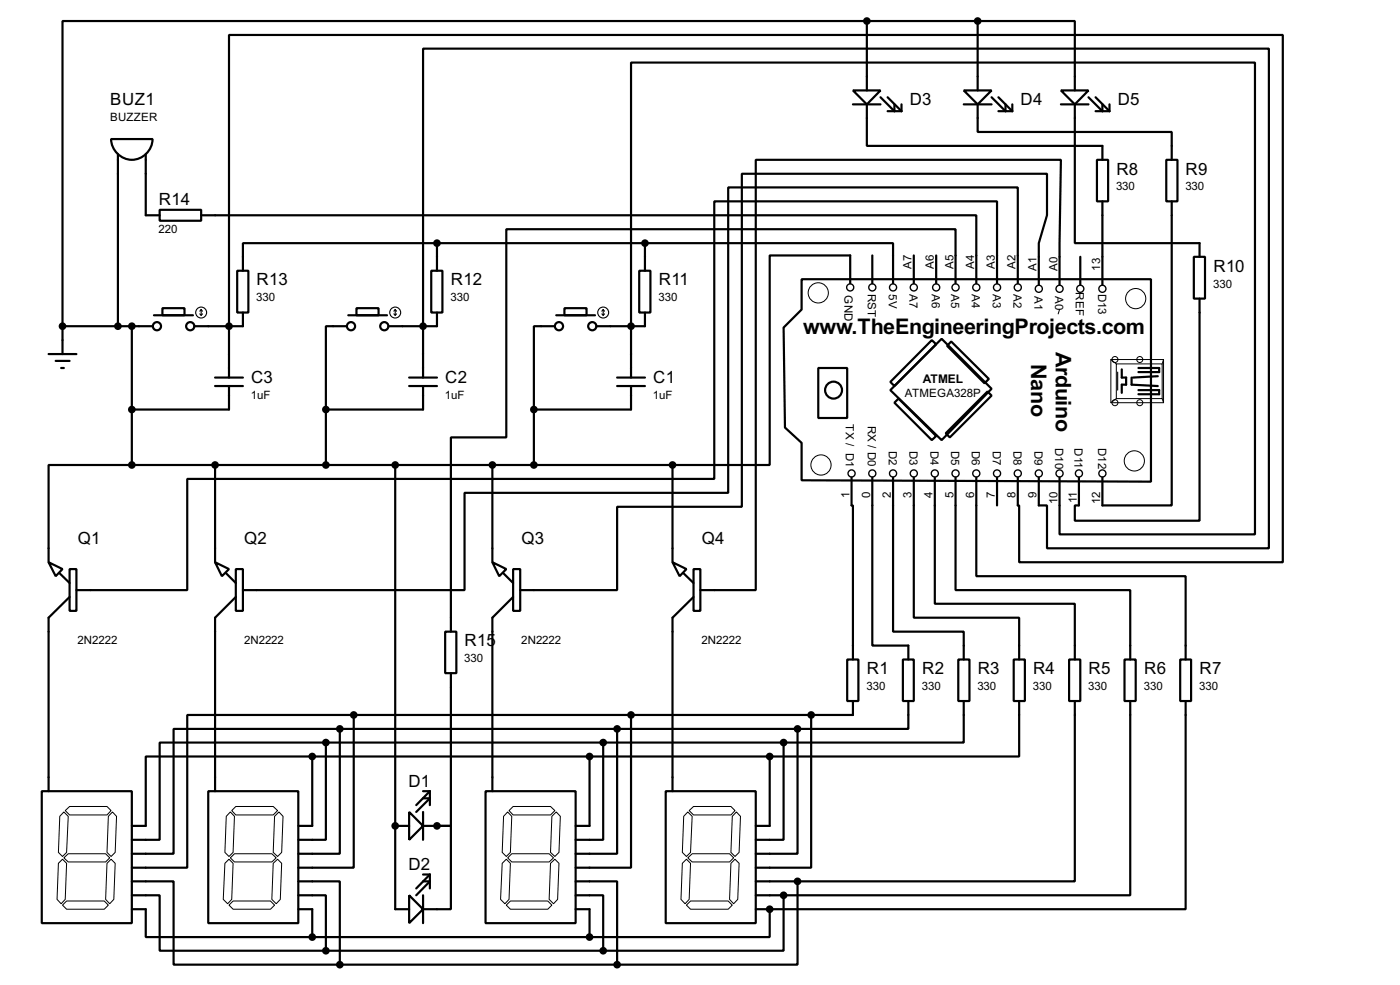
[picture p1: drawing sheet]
<svg xmlns="http://www.w3.org/2000/svg" width="256mm" height="180mm" viewBox="0 0 256 180" stroke-linecap="round" stroke-linejoin="round" font-family="sans-serif">
<g fill="none" stroke="#000" stroke-width=".4">
<path d="M156.3 16.6h5l-2.5 2.5zM156.3 19.1h5M158.8 19.1v7.6h43.2v2.6M158.8 3.9h-147.3v55.8M158.8 3.9v12.7M158.8 3.9h20.3M161.3 17.8l2.6 2.6v-1.3M162.6 17.8l2.6 2.6M165.2 19.1v1.3M176.6 16.6h5.1l-2.6 2.5zM176.6 19.1h5.1M179.1 19.1v5.1h35.6v5.1"/>
<path d="M179.1 3.9h17.8v12.7M179.1 3.9v12.7M181.7 17.8l2.5 2.6v-1.3M182.9 17.8l2.6 2.6M185.5 19.1v1.3M194.4 16.6h5l-2.5 2.5zM194.4 19.1h5M196.9 19.1v25.4h22.9v2.5M199.4 17.8l2.6 2.6v-1.3M200.7 17.8l2.6 2.6M203.3 19.1v1.3M20.4 25.5h7.6a3.8 3.8 0 0 1-3.8 3.8 3.8 3.8 0 0 1-3.8-3.8z"/>
<path d="M21.6 28.2v31.5M26.7 28.2v11.2h2.6M29.3 38.4h7.6v2h-7.6zM36.9 39.4h142v12.5M162.6 20.4h2.6M182.9 20.4h2.6M200.7 20.4h2.6M201 29.3h2v7.6h-2zM202 36.9v15.2M213.7 29.3h2v7.6h-2zM214.7 36.9v55.6h-12.7v-5.1M11.5 59.7h16.5"/>
<path d="M11.5 59.7v5.1M24.2 59.7v25.4M28.2 57.7h7.2M29.8 56.4h4v1.3h-4zM43.5 49.6h2v7.6h-2zM44.5 57.2v2.5h-8.9M63.6 59.7h-3.9v15.3M63.8 57.7h7.1M65.3 56.4h4.1v1.3h-4.1zM79 49.6h2.1v7.6h-2.1zM80.1 44.5h-35.6v5.1M80.1 57.2v2.5h-8.9"/>
<path d="M80.1 44.5v5.1M80.1 44.5h38.1M101.7 59.7h-3.9v15.3M101.9 57.7h7.1M103.4 56.4h4.1v1.3h-4.1zM117.1 49.6h2.1v7.6h-2.1zM118.2 44.5h45.4v7.4M118.2 57.2v2.5h-8.9M118.2 44.5v5.1M146.9 51.1h64v37.1l-64-.3v-6.8l-3.1-2.8-.2-18.3 3.3-3.3zM155.8 51.9v-5.1h-14.8v38.3h-17.8M159.8 46.8v5.1"/>
<path d="M167.4 46.8v5.1M171.5 46.8v5.1M175.1 51.9v-9.9h-82.3v38.1h-10.2v35.5M182.7 51.9v-15h-51.8v50.8h-96.6v20.3h-20.3M186.5 51.9v-17.6h-53.1v55.9h-48.3v17.8h-40.6M190.3 52.1v-7.6l1.5-5.1v-7.6h-55.9v61h-22.8v15.2h-17.8M194.1 52.1l.3-22.8h-55.9v78.7h-10.2M197.9 47v5.1M218.7 47h2.1v7.7h-2.1zM219.8 54.7v40.6h-22.9v-2.8h.8v-5.1M8.9 64.8h5.1M10.2 66.1h2.6"/>
<path d="M11.2 67.4h.5M39.4 69.1h5.1M39.4 70.7h5.1M42 69.1v-62.7h193v96.5h-48.3v-10.4h-.2v-5.1M42 70.7v4.3h-17.8M59.7 75v10.1M75 69.1h5.1M75 70.7h5.1M77.5 69.1v-60.2h155v91.5h-40.7v-7.9h-1.5v-5.1M77.5 70.7v4.3h-17.8M97.8 75v10.1M113.1 69.1h5.1"/>
<path d="M113.1 70.7h5.1M115.6 69.1v-57.6h114.3v86.3h-35.8v-10.4M115.6 70.7v4.3h-17.8M149.9 67.4h5.3v9.1h-5.3zM163.9 73.7l.7-.7 6.9 6.8-.8 .8zM170.7 62.3l.8 .7-7.6 7.7-.8-.8zM172.5 62l9.2 9.2-9.2 9.4-9.4-9.2zM174.3 62.5l6.9 6.9-.8 .8-6.9-6.9zM180.9 71.7l.8 .7-7.7 7.7-.7-.8zM205.5 67.6v1.5h.8v1.3h-.8v1.5M207.3 69.1v1.3l4.8 .3M208.6 71.4h3.8v.8h-3.8"/>
<path d="M208.6 67.4h3.8v.7h-3.8M212.1 68.9l-4.5 .2M24.2 85.1h-15.3v17.8M24.2 85.1h99M39.4 85.1v17.8M72.4 85.1v81.3h2.6M90.2 85.1v17.8M123.2 85.1v17.8M156 87.4v5.1h.3v28.2M159.8 87.4v30.8h6.6v2.5M163.6 87.4v28.2h13v5.1M167.4 87.4v25.7h19.3v7.6"/>
<path d="M171.3 87.4v23.1h25.6v10.2M175.1 87.4v20.6h32v12.7M178.9 87.4v18.1h38.3v15.2M182.7 87.4v5.1M8.9 102.9l2.6 1.3-1.3 1.3zM11 105l1.8 1.7M12.8 104.2h1.2v7.6h-1.2zM12.8 109.3l-3.9 3.8v31.7M39.4 102.9l2.6 1.3-1.3 1.3zM41.5 105l1.7 1.7M43.2 104.2h1.3v7.6h-1.3zM43.2 109.3l-3.8 3.8v31.7"/>
<path d="M81.6 115.6h2v7.6h-2zM90.2 102.9l2.6 1.3-1.3 1.3zM92.3 105l1.7 1.7M94 104.2h1.3v7.6h-1.3zM94 109.3l-3.8 3.8v31.7M123.2 102.9l2.6 1.3-1.3 1.3zM125.3 105l1.8 1.7M127.1 104.2h1.2v7.6h-1.2zM127.1 109.3l-3.9 3.8v31.7M57.2 138.5h-30.5v12.7h-2.5M57.2 138.5v12.7h-2.5M57.2 138.5h83.8"/>
<path d="M59.7 135.9h-30.4v17.8h-5.1M59.7 135.9v17.8h-5M59.7 135.9h83.9M62.3 133.4h-30.5v22.9h-7.6M62.3 133.4v22.9h-7.6M62.3 133.4h83.8M64.8 130.9h-30.5v27.9h-10.1M64.8 130.9v27.9h-10.1M82.6 123.2v28h-2.5M108 138.5v12.7h-2.5M110.5 135.9v17.8h-5M113.1 133.4v22.9h-7.6"/>
<path d="M115.6 130.9v27.9h-10.1M141 138.5v12.7h-2.5M143.6 135.9v17.8h-5.1M146.1 133.4v22.9h-7.6M148.6 130.9v27.9h-10.1M155.2 120.7h2.1v7.6h-2.1zM156.3 128.3v2.6h-91.5M165.4 120.7h2v7.6h-2zM166.4 128.3v5.1h-20.3M175.6 120.7h2v7.6h-2zM176.6 128.3v7.6h-33M185.7 120.7h2.1v7.6h-2.1z"/>
<path d="M186.7 128.3v10.2h-45.7M195.9 120.7h2v7.6h-2zM196.9 128.3v33h-50.8M206 120.7h2.1v7.6h-2.1zM207.1 128.3v35.6h-63.5M216.2 120.7h2v7.6h-2zM217.2 128.3v38.1h-76.2M7.7 144.8h16.5v24.2h-16.5zM38.2 144.8h16.5v24.2h-16.5zM72.4 151.2h2.6M75 148.6l2.5 2.6-2.5 2.5zM77.5 148.6v5.1"/>
<path d="M77.5 146.1h1.3l-2.5 2.5M77.5 144.8h1.3M77.5 151.2h2.6M78.8 144.8l-2.5 2.6M78.8 144.8v2.6M80.1 151.2h2.5v15.2h-5.1M89 144.8h16.5v24.2h-16.5zM122 144.8h16.5v24.2h-16.5zM24.2 161.3h7.6v15.3h30.5M24.2 166.4h2.5v5.1h30.5M24.2 163.9h5.1v10.1h30.4M54.7 161.3h7.6v15.3"/>
<path d="M54.7 163.9h5v10.1M54.7 166.4h2.5v5.1M57.2 171.5h50.8M59.7 174h50.8M62.3 176.6h50.8M75 163.9l2.5 2.5-2.5 2.6zM77.5 161.3h1.3l-2.5 2.6M77.5 163.9v5.1M77.5 160.1h1.3M78.8 160.1v2.5M78.8 160.1l-2.5 2.5M105.5 163.9h5v10.1"/>
<path d="M105.5 161.3h7.6v15.3M105.5 166.4h2.5v5.1M138.5 161.3h7.6M138.5 163.9h5.1M138.5 166.4h2.5M141 166.4v5.1h-33M143.6 163.9v10.1h-33.1M146.1 161.3v15.3h-33"/>
<circle cx="28.7" cy="59.7" r=".75"/>
<circle cx="34.8" cy="59.7" r=".75"/>
<circle cx="64.3" cy="59.7" r=".75"/>
<circle cx="70.4" cy="59.7" r=".75"/>
<circle cx="102.4" cy="59.7" r=".75"/>
<circle cx="108.5" cy="59.7" r=".75"/>
<circle cx="152.7" cy="71.4" r="1.55"/>
</g>
<g fill="#000">
<circle cx="72.4" cy="151.2" r=".2"/>
<circle cx="80.1" cy="151.2" r=".2"/>
<circle cx="141" cy="166.4" r=".2"/>
</g>
<g fill="none" stroke="#000" stroke-width=".18">
<path d="M194.1 56.7l-.2 .8M203.5 65.8h9.7v7.9h-9.7zM203.5 65.8l1 .8M204.5 66.6h8.4v6.4h-8.4zM204.5 73l-1 .7M212.9 73l.3 .7M213.2 65.8l-.3 .8M10.7 158l.8-.7 .7 .7-.2 6.6-.8 .8-.7-.8zM11.7 157l.8-.7h6.9l.7 .7-.7 .8h-6.9zM11.7 148.6l.8 .8-.3 6.6-.7 .8-.8-.8 .3-6.6zM12 148.4l.8-.8h6.8l.8 .8-.8 .8h-6.8zM19.6 158l.8-.7 .7 .7-.2 6.6-.8 .8-.7-.8z"/>
<path d="M20.6 148.6l.8 .8-.3 6.6-.7 .8-.8-.8 .3-6.6zM41.2 158l.8-.7 .7 .7-.2 6.6-.8 .8-.8-.8zM42.2 148.6l.8 .8-.3 6.6-.7 .8-.8-.8 .3-6.6zM42.5 148.4l.7-.8h6.9l.8 .8-.8 .8h-6.9zM43 156.3h6.8l.8 .7-.8 .8h-6.8l-.8-.8zM50.1 158l.8-.7 .7 .7-.2 6.6-.8 .8-.8-.8zM50.3 149.4l.8-.8 .8 .8-.3 6.6-.7 .8-.8-.8zM92 158l.8-.7 .7 .7-.2 6.6-.8 .8-.8-.8zM93 157l.8-.7h6.8l.8 .7-.8 .8h-6.8zM93 148.6l.8 .8-.3 6.6-.7 .8-.8-.8 .3-6.6zM94 147.6h6.9l.8 .8-.8 .8h-6.9l-.7-.8zM100.9 158l.8-.7 .7 .7-.2 6.6-.8 .8-.8-.8z"/>
<path d="M101.1 149.4l.8-.8 .8 .8-.3 6.6-.7 .8-.8-.8zM125 158l.8-.7 .7 .7-.2 6.6-.8 .8-.7-.8zM126 157l.8-.7h6.9l.7 .7-.7 .8h-6.9zM126 148.6l.8 .8-.3 6.6-.7 .8-.8-.8 .3-6.6zM126.3 148.4l.8-.8h6.8l.8 .8-.8 .8h-6.8zM133.9 158l.8-.7 .7 .7-.2 6.6-.8 .8-.7-.8zM134.9 148.6l.8 .8-.3 6.6-.7 .8-.8-.8 .3-6.6zM11.5 165.7l.7-.8h6.9l.8 .8-.8 .7h-6.9zM42.7 164.9h6.9l.7 .8-.7 .7h-6.9l-.7-.7zM93.5 164.9h6.9l.7 .8-.7 .7h-6.9l-.7-.7zM126.5 164.9h6.9l.8 .8-.8 .7h-6.9l-.7-.7z"/>
<circle cx="149.9" cy="53.6" r="1.85"/>
<circle cx="208" cy="54.7" r="1.85"/>
<circle cx="204.2" cy="73.7" r=".55"/>
<circle cx="204.2" cy="65.8" r=".55"/>
<circle cx="208.8" cy="73.7" r=".55"/>
<circle cx="208.8" cy="65.8" r=".55"/>
<circle cx="150.4" cy="85.1" r="1.85"/>
<circle cx="207.8" cy="84.4" r="1.85"/>
</g>
<g fill="none" stroke="#000" stroke-width=".25">
<circle cx="155.7" cy="52.6" r=".65"/>
<circle cx="159.8" cy="52.6" r=".65"/>
<circle cx="163.6" cy="52.6" r=".65"/>
<circle cx="167.4" cy="52.6" r=".65"/>
<circle cx="171.5" cy="52.6" r=".65"/>
<circle cx="175" cy="52.6" r=".65"/>
<circle cx="178.8" cy="52.6" r=".65"/>
<circle cx="182.6" cy="52.6" r=".65"/>
<circle cx="186.4" cy="52.6" r=".65"/>
<circle cx="190.3" cy="52.9" r=".65"/>
<circle cx="194.1" cy="52.9" r=".65"/>
<circle cx="197.9" cy="52.9" r=".65"/>
<circle cx="201.9" cy="52.9" r=".65"/>
<circle cx="156" cy="86.7" r=".65"/>
<circle cx="159.8" cy="86.7" r=".65"/>
<circle cx="163.6" cy="86.7" r=".65"/>
<circle cx="167.4" cy="86.7" r=".65"/>
<circle cx="171.2" cy="86.7" r=".65"/>
<circle cx="175" cy="86.7" r=".65"/>
<circle cx="178.8" cy="86.7" r=".65"/>
<circle cx="182.6" cy="86.7" r=".65"/>
<circle cx="186.4" cy="86.7" r=".65"/>
<circle cx="190.3" cy="86.7" r=".65"/>
<circle cx="194.1" cy="86.7" r=".65"/>
<circle cx="197.6" cy="86.7" r=".65"/>
<circle cx="201.9" cy="86.7" r=".65"/>
</g>
<g fill="none" stroke="#000" stroke-width=".2">
<path d="M36.6 57.5l.3 .2M36.9 56.7v1M36.9 56.7l-.3 .3M36.9 56.7l.2 .3M37.1 57.5l-.2 .2M72.2 57.5l.2 .2M72.4 56.7v1M72.4 56.7l-.2 .3M72.4 56.7l.3 .3M72.7 57.5l-.3 .2M110.3 57.5l.2 .2M110.5 56.7v1"/>
<path d="M110.5 56.7l-.2 .3M110.5 56.7l.3 .3M110.8 57.5l-.3 .2M204.8 68.1v3.3"/>
<circle cx="36.8" cy="57.2" r="1"/>
<circle cx="72.4" cy="57.2" r="1"/>
<circle cx="110.5" cy="57.2" r="1"/>
</g>
<g fill="#000" stroke="#000" stroke-width=".4">
<circle cx="158.8" cy="3.9" r=".5"/>
<circle cx="179.1" cy="3.9" r=".5"/>
<circle cx="11.4" cy="59.7" r=".5"/>
<circle cx="21.6" cy="59.7" r=".5"/>
<circle cx="24.1" cy="59.7" r=".5"/>
<circle cx="41.9" cy="59.7" r=".5"/>
<circle cx="77.5" cy="59.7" r=".5"/>
<circle cx="80" cy="44.5" r=".5"/>
<circle cx="115.6" cy="59.7" r=".5"/>
<circle cx="118.1" cy="44.5" r=".5"/>
<circle cx="24.1" cy="75" r=".5"/>
<circle cx="59.7" cy="75" r=".5"/>
<circle cx="97.8" cy="75" r=".5"/>
<circle cx="24.1" cy="85.1" r=".5"/>
<circle cx="39.4" cy="85.1" r=".5"/>
<circle cx="59.7" cy="85.1" r=".5"/>
<circle cx="72.4" cy="85.1" r=".5"/>
<circle cx="90.2" cy="85.1" r=".5"/>
<circle cx="97.8" cy="85.1" r=".5"/>
<circle cx="123.2" cy="85.1" r=".5"/>
<circle cx="57.2" cy="138.5" r=".5"/>
<circle cx="59.7" cy="135.9" r=".5"/>
<circle cx="62.2" cy="133.4" r=".5"/>
<circle cx="64.8" cy="130.9" r=".5"/>
<circle cx="108" cy="138.5" r=".5"/>
<circle cx="110.5" cy="135.9" r=".5"/>
<circle cx="113" cy="133.4" r=".5"/>
<circle cx="115.6" cy="130.9" r=".5"/>
<circle cx="141" cy="138.5" r=".5"/>
<circle cx="143.5" cy="135.9" r=".5"/>
<circle cx="146.1" cy="133.4" r=".5"/>
<circle cx="148.6" cy="130.9" r=".5"/>
<circle cx="72.4" cy="151.2" r=".5"/>
<circle cx="80" cy="151.2" r=".5"/>
<circle cx="57.2" cy="171.5" r=".5"/>
<circle cx="59.7" cy="174" r=".5"/>
<circle cx="62.2" cy="176.6" r=".5"/>
<circle cx="108" cy="171.5" r=".5"/>
<circle cx="110.5" cy="174" r=".5"/>
<circle cx="113" cy="176.6" r=".5"/>
<circle cx="141" cy="166.4" r=".5"/>
<circle cx="143.5" cy="163.9" r=".5"/>
<circle cx="146.1" cy="161.3" r=".5"/>
</g>
<g font-size="4.4">
<text x="147.2" y="61.1">www.TheEngineeringProjects.com</text>
<text x="193.4" y="64.5" transform="rotate(90 193.4 64.5)">Arduino</text>
<text x="188.9" y="66.7" transform="rotate(90 188.9 66.7)">Nano</text>
</g>
<g font-size="3.5">
<text x="20.2" y="19.2">BUZ1</text>
<text x="166.7" y="19.2">D3</text>
<text x="187" y="19.2">D4</text>
<text x="204.8" y="19.2">D5</text>
<text x="204.5" y="31.9">R8</text>
<text x="217.2" y="31.9">R9</text>
<text x="29.1" y="37.6">R14</text>
<text x="47" y="52.2">R13</text>
<text x="82.6" y="52.2">R12</text>
<text x="120.7" y="52.2">R11</text>
<text x="222.3" y="49.7">R10</text>
<text x="46" y="70.1">C3</text>
<text x="81.6" y="70.1">C2</text>
<text x="119.7" y="70.1">C1</text>
<text x="14.3" y="99.6">Q1</text>
<text x="44.8" y="99.6">Q2</text>
<text x="95.6" y="99.6">Q3</text>
<text x="128.6" y="99.6">Q4</text>
<text x="85.1" y="118.3">R15</text>
<text x="158.8" y="123.4">R1</text>
<text x="169" y="123.4">R2</text>
<text x="179.1" y="123.4">R3</text>
<text x="189.3" y="123.4">R4</text>
<text x="199.4" y="123.4">R5</text>
<text x="209.6" y="123.4">R6</text>
<text x="219.8" y="123.4">R7</text>
<text x="74.8" y="144">D1</text>
<text x="74.8" y="159.3">D2</text>
</g>
<text font-size="2.5" x="169.1" y="70.2">ATMEL</text>
<g font-size="2.4">
<text x="20.2" y="22.2">BUZZER</text>
<text x="204.5" y="34.9">330</text>
<text x="217.2" y="34.9">330</text>
<text x="29.1" y="42.6">220</text>
<text x="159" y="53.7" transform="rotate(90 159 53.7)">RST</text>
<text x="162.8" y="53.9" transform="rotate(90 162.8 53.9)">5V</text>
<text x="166.6" y="53.9" transform="rotate(90 166.6 53.9)">A7</text>
<text x="167" y="49.3" transform="rotate(-90 167 49.3)">A7</text>
<text x="170.7" y="53.9" transform="rotate(90 170.7 53.9)">A6</text>
<text x="171.1" y="49.3" transform="rotate(-90 171.1 49.3)">A6</text>
<text x="174.3" y="53.9" transform="rotate(90 174.3 53.9)">A5</text>
<text x="174.6" y="49.3" transform="rotate(-90 174.6 49.3)">A5</text>
<text x="178.1" y="53.9" transform="rotate(90 178.1 53.9)">A4</text>
<text x="178.5" y="49.3" transform="rotate(-90 178.5 49.3)">A4</text>
<text x="181.9" y="53.9" transform="rotate(90 181.9 53.9)">A3</text>
<text x="182.3" y="49.3" transform="rotate(-90 182.3 49.3)">A3</text>
<text x="185.6" y="53.9" transform="rotate(90 185.6 53.9)">A2</text>
<text x="186.1" y="49.3" transform="rotate(-90 186.1 49.3)">A2</text>
<text x="189.9" y="49.5" transform="rotate(-90 189.9 49.5)">A1</text>
<text x="193.7" y="49.5" transform="rotate(-90 193.7 49.5)">A0</text>
<text x="197.1" y="53.5" transform="rotate(90 197.1 53.5)">REF</text>
<text x="201.1" y="53.8" transform="rotate(90 201.1 53.8)">D13</text>
<text x="201.6" y="49.5" transform="rotate(-90 201.6 49.5)">13</text>
<text x="222.3" y="52.6">330</text>
<text x="47" y="55.2">330</text>
<text x="82.6" y="55.2">330</text>
<text x="120.7" y="55.2">330</text>
<text x="154.7" y="54" transform="rotate(90 154.7 54)">GND</text>
<text x="189.5" y="54.1" transform="rotate(90 189.5 54.1)">A1</text>
<text x="193.3" y="54.1" transform="rotate(90 193.3 54.1)">A0</text>
<text x="45.9" y="73">1uF</text>
<text x="81.5" y="73">1uF</text>
<text x="119.6" y="73">1uF</text>
<text x="155" y="77.7" transform="rotate(90 155 77.7)">TX / D1</text>
<text x="159" y="77.9" transform="rotate(90 159 77.9)">RX / D0</text>
<text x="165.8" y="72.7">ATMEGA328P</text>
<text x="162.8" y="82.5" transform="rotate(90 162.8 82.5)">D2</text>
<text x="166.6" y="82.5" transform="rotate(90 166.6 82.5)">D3</text>
<text x="170.5" y="82.5" transform="rotate(90 170.5 82.5)">D4</text>
<text x="174.3" y="82.5" transform="rotate(90 174.3 82.5)">D5</text>
<text x="178.1" y="82.5" transform="rotate(90 178.1 82.5)">D6</text>
<text x="181.9" y="82.5" transform="rotate(90 181.9 82.5)">D7</text>
<text x="185.7" y="82.5" transform="rotate(90 185.7 82.5)">D8</text>
<text x="189.5" y="82.5" transform="rotate(90 189.5 82.5)">D9</text>
<text x="193.3" y="82" transform="rotate(90 193.3 82)">D10</text>
<text x="196.8" y="82" transform="rotate(90 196.8 82)">D11</text>
<text x="201.1" y="82" transform="rotate(90 201.1 82)">D12</text>
<text x="155.6" y="91.1" transform="rotate(-90 155.6 91.1)">1</text>
<text x="159.4" y="91.1" transform="rotate(-90 159.4 91.1)">0</text>
<text x="163.2" y="91.1" transform="rotate(-90 163.2 91.1)">2</text>
<text x="167" y="91.1" transform="rotate(-90 167 91.1)">3</text>
<text x="170.9" y="91.1" transform="rotate(-90 170.9 91.1)">4</text>
<text x="174.7" y="91.1" transform="rotate(-90 174.7 91.1)">5</text>
<text x="178.5" y="91.1" transform="rotate(-90 178.5 91.1)">6</text>
<text x="182.3" y="91.1" transform="rotate(-90 182.3 91.1)">7</text>
<text x="186.1" y="91.1" transform="rotate(-90 186.1 91.1)">8</text>
<text x="189.9" y="91.1" transform="rotate(-90 189.9 91.1)">9</text>
<text x="193.7" y="92.2" transform="rotate(-90 193.7 92.2)">10</text>
<text x="197.3" y="92.1" transform="rotate(-90 197.3 92.1)">11</text>
<text x="201.6" y="92.2" transform="rotate(-90 201.6 92.2)">12</text>
<text x="14.2" y="117.8">2N2222</text>
<text x="44.7" y="117.8">2N2222</text>
<text x="95.5" y="117.8">2N2222</text>
<text x="128.5" y="117.8">2N2222</text>
<text x="85.1" y="121.2">330</text>
<text x="158.8" y="126.3">330</text>
<text x="168.9" y="126.3">330</text>
<text x="179.1" y="126.3">330</text>
<text x="189.2" y="126.3">330</text>
<text x="199.4" y="126.3">330</text>
<text x="209.5" y="126.3">330</text>
<text x="219.7" y="126.3">330</text>
</g>
</svg>
